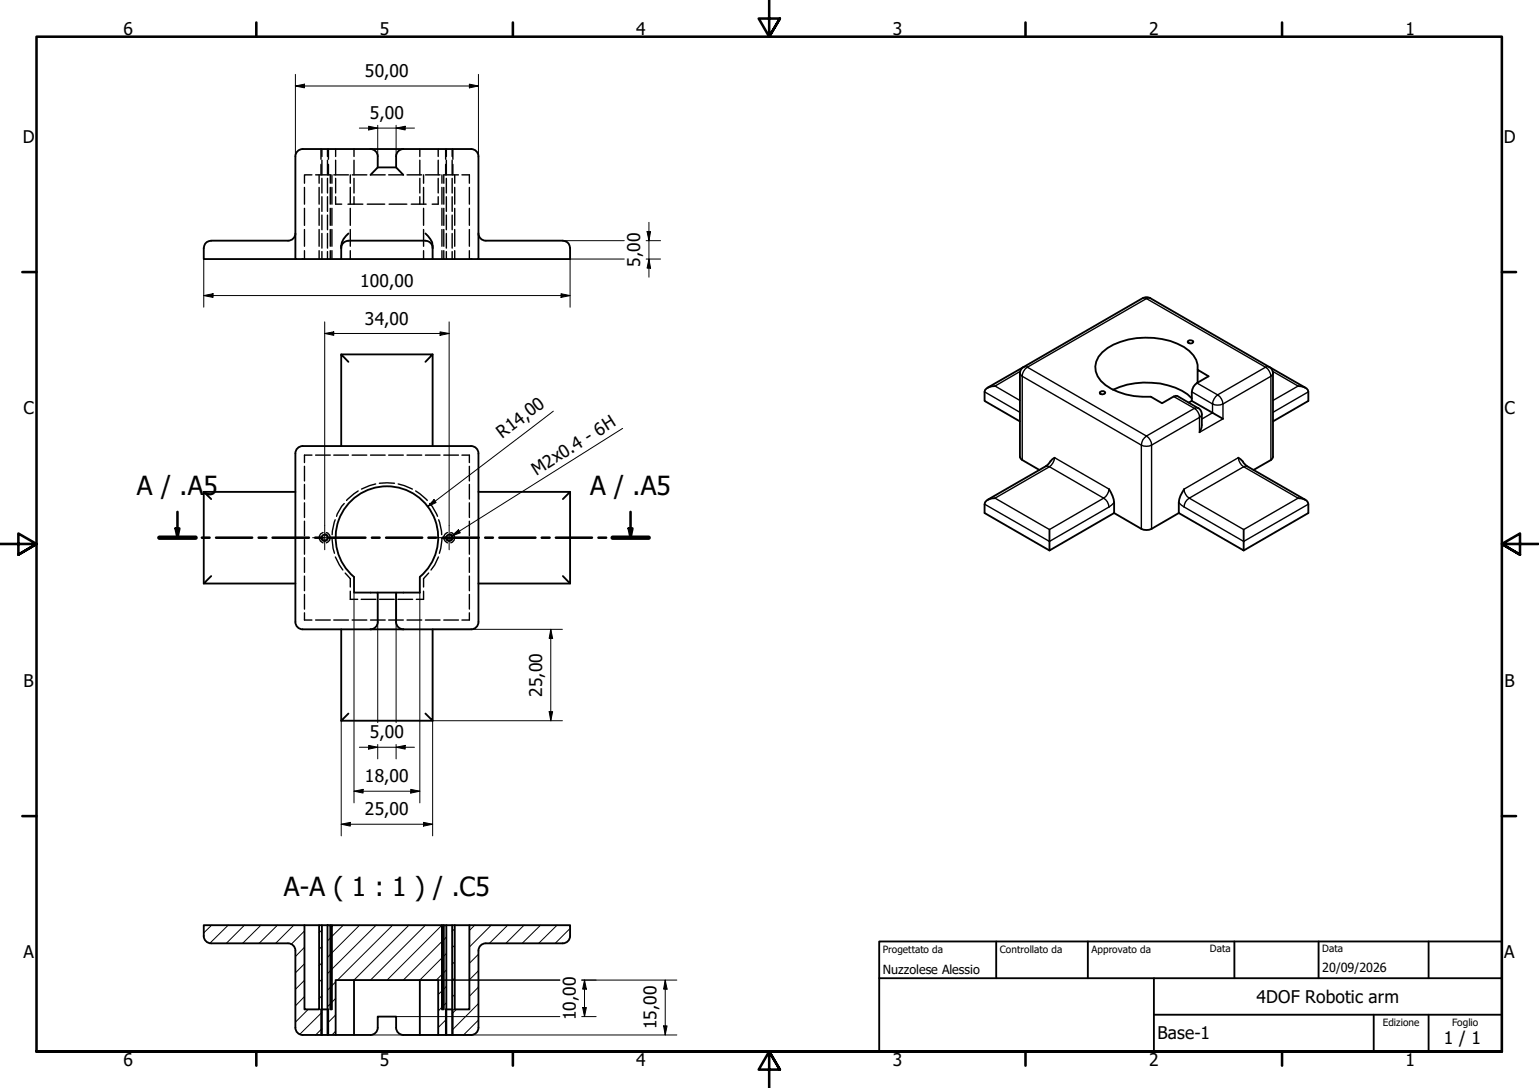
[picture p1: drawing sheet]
<svg xmlns="http://www.w3.org/2000/svg" width="420mm" height="297mm" viewBox="0 0 420 297" stroke-linecap="round" stroke-linejoin="round" font-family="sans-serif">
<!-- layer: Tratteggio (ISO) -->
<g fill="none" stroke="#000" stroke-width=".27">
<path d="M57.8 252.6l-2.2 2.1M62.3 252.6l-5 4.9M66.7 252.6l-4.9 4.9M71.2 252.6l-5 4.9M75.8 252.6l-5.1 4.9M80.2 252.6l-5 4.9M83.1 258.6l-2.5 2.6M83.1 254.2l-3.6 3.6M87.9 258.4l-.8 .7M87.9 253.9l-.8 .7M90.2 256.1l-.8 .7M93.7 252.6l-3.1 3"/>
<path d="M98.2 252.6l-7.6 7.5M102.7 252.6l-12.1 12M107.2 252.6l-15.1 15M111.6 252.6l-15 15M116.1 252.6l-14.9 15M120.6 257l-10.5 10.6M120.6 252.6l-14.9 15M121.9 255.8l-.7 .8M124.1 258l-.7 .7M124.1 253.5l-.7 .8M129.6 252.6l-1.5 1.4M134.1 252.6l-6 6"/>
<path d="M138.6 252.6l-5 4.9M143.1 252.6l-5 4.9M147.6 252.6l-5 4.9M152.1 252.6l-5 4.9M155.6 253.5l-4 4M83.1 272.1l-2.5 2.5M83.1 267.6l-2.5 2.5M83.1 263.1l-2.5 2.5M84.1 275.6l-3.5 3.5M87.9 276.4l-6 6M87.9 271.9l-.8 .7M87.9 267.4l-.8 .7"/>
<path d="M87.9 262.9l-.8 .7M90.2 260.6l-.8 .8M90.2 274.1l-.8 .7M90.2 269.6l-.8 .7M90.2 265.1l-.8 .7M91.6 277.1l-2.2 2.2M91.6 268.1l-1 1M91.6 272.6l-1 1M120.6 275l-1 1M120.6 270.6l-1 .9M120.6 266.1l-1.5 1.5M120.6 261.5l-6 6.1"/>
<path d="M121.9 278.3l-2.3 2.2M121.9 273.8l-.7 .7M121.9 269.3l-.7 .8M121.9 264.8l-.7 .7M121.9 260.3l-.7 .7M124.1 271.5l-.7 .7M124.1 262.6l-.7 .7M124.1 267l-.7 .8M124.6 275.6l-1.2 1.1M130.6 265l-2.5 2.5M130.6 278.5l-4 4.1M130.6 274l-7.2 7.2"/>
<path d="M130.6 269.5l-2.5 2.5M130.6 260.5l-2.5 2.5M87.9 280.8l-1.7 1.8M91.6 281.5l-1 1.1"/>
</g>
<!-- layer: Nascosta (ISO) -->
<g fill="none" stroke="#000" stroke-width=".38">
<path d="M83.1 51.2v4.5M83.1 56.9v4.6M85.2 47.7h-2.1v2.3M86.2 47.7h4v2.3M87.1 47.7v2.3M87.1 51.2v4.5M87.1 56.9v4.6M87.6 40.7v2.8M87.6 44.9v2.8M87.9 40.7v2M87.9 43.7v4M87.9 48.7v4"/>
<path d="M87.9 53.7v4M87.9 58.7v4M89.4 40.7v2M89.4 43.7v4M89.4 48.7v4M89.4 53.7v4M89.4 58.7v4M89.7 40.7v2.8M89.7 44.9v2.8M90.2 51.2v4.5M90.2 56.9v4.6M90.6 47.7v2.3"/>
<path d="M90.6 51.2v4.5M90.6 56.9v4.6M91.1 47.7h4M91.6 53.7v2h1.7M91.6 40.7v2M91.6 43.7v4M91.6 48.7v4M95 55.7h4.1M95.6 47.7v2.3M95.6 51.2v4.5M95.6 56.9v4.6M96.1 47.7h4"/>
<path d="M96.6 40.7v2M96.6 43.7v4M96.6 48.7v4M96.6 53.7v2M100.3 55.7h4.7M101.2 47.7h4M106.1 47.7h4M106.2 55.7h4.9M111.1 47.7h4M114.6 53.7v2h-2.3M114.6 40.7v2M114.6 43.7v4"/>
<path d="M114.6 48.7v4M114.6 55.7h1.7M115.6 47.7v2.3M115.6 51.2v4.5M115.6 56.9v4.6M116.1 47.7h4M119.6 53.7v2h-1.6M119.6 40.7v2M119.6 43.7v4M119.6 48.7v4M120.6 47.7v2.3M120.6 51.2v4.5"/>
<path d="M120.6 56.9v4.6M121.2 51.2v4.5M121.2 56.9v4.6M121.7 40.7v2.8M121.7 44.9v2.8M121.9 40.7v2M121.9 43.7v4M121.9 48.7v4M121.9 53.7v4M121.9 58.7v4M123.4 40.7v2M123.4 43.7v4"/>
<path d="M123.4 48.7v4M123.4 53.7v4M123.4 58.7v4M123.6 40.7v2.8M123.6 44.9v2.8M124.1 47.7v2.3M124.1 51.2v4.5M124.1 56.9v4.6M125.2 47.7h-4v2.3M126.1 47.7h2v2.3M128.1 51.2v4.5M128.1 56.9v4.6"/>
<path d="M83.1 62.7v4.5M83.1 68.4v2.3M87.1 62.7v4.5M87.1 68.4v2.3M87.9 63.7v4M87.9 68.7v2M89.4 63.7v4M89.4 68.7v2M90.2 62.7v4.5M90.2 68.4v2.3M90.6 62.7v4.5M90.6 68.4v2.3"/>
<path d="M95.6 62.7v4.5M95.6 68.4v2.3M115.6 62.7v4.5M115.6 68.4v2.3M120.6 62.7v4.5M120.6 68.4v2.3M121.2 62.7v4.5M121.2 68.4v2.3M121.9 63.7v4M121.9 68.7v2M123.4 63.7v4M123.4 68.7v2"/>
<path d="M124.1 62.7v4.5M124.1 68.4v2.3M128.1 62.7v4.5M128.1 68.4v2.3M83.1 127.3v4M83.1 132.3v4M83.1 137.3v4M85.2 124.3h-2.1v2M86.2 124.3h4M91.1 124.3h4M94 137.5l-.7 .7-1.4 2.8M96.1 124.3h4"/>
<path d="M97.8 134l-3.2 2.6M101.2 124.3h4M102.6 132.1l-1.7 .5-2.2 .9M103.6 131.9h4.1M106.1 124.3h4M108.7 132.1l1.7 .5 2.2 .9M111.1 124.3h4M113.5 134l3.1 2.6M116.1 124.3h4M117.3 137.5l.7 .7 1.4 2.8M121.2 124.3h4M126.1 124.3h2v2"/>
<path d="M128.1 127.3v4M128.1 132.3v4M128.1 137.3v4M83.1 142.3v4M83.1 147.3v4M83.1 152.3v4M83.1 157.3v4M88.2 145.4a1.45 1.45 0 0 0-1.1 1.4 1.45 1.45 0 0 0 1.1 1.4M89.1 145.4a1.44 1.44 0 0 1 1.1 1.4 1.44 1.44 0 0 1-1.1 1.4M90.7 147l.2 2.7 .4 1.4M91.5 141.9l-.8 3.1v1M91.6 152.1l2 3.5"/>
<path d="M94.2 156.4l1.4 1.6v2.3M117 156.4l-1.4 1.6v2.3M119.7 152.1l-1 2.1-1 1.4M119.8 141.9l.7 3.1 .1 1M120.6 147l-.3 2.7-.3 1.4M122.2 145.4a1.45 1.45 0 0 0-1.1 1.4 1.45 1.45 0 0 0 1.1 1.4M123.1 145.4a1.44 1.44 0 0 1 1 1.4 1.44 1.44 0 0 1-1 1.4M128.1 142.3v4M128.1 147.3v4M128.1 152.3v4M128.1 157.3v4M83.1 162.3v4"/>
<path d="M83.1 167.3v2h2.1M86.2 169.3h4M91.1 169.3h4M95.6 161.4v2.2h2.1M96.1 169.3h4M98.6 163.6h4M101.2 169.3h4M103.6 163.6h4M106.1 169.3h4M108.6 163.6h4M111.1 169.3h4M115.6 161.4v2.2h-1.9"/>
<path d="M116.1 169.3h4M121.2 169.3h4M128.1 162.3v4M128.1 167.3v2h-2"/>
</g>
<!-- layer: Visibile (ISO) -->
<g fill="none" stroke="#000" stroke-width=".51">
<path d="M80.6 42.7v28h50v-28M82.6 40.7h46.1M82.6 40.7a2 2 0 0 0-2 2M101.1 40.7a2 2 0 0 1 2 2M103.1 42.7v3l-1.9 2M103.1 45.7h5M108.1 42.7v3l2 2M110.1 40.7a2 2 0 0 0-2 2M128.6 40.7a2 2 0 0 1 2 2M80.6 63.7a2 2 0 0 1-2 2h-20.9a2 2 0 0 0-2.1 2v3h25M93.2 67.7a2 2 0 0 1 1.9-2h21a2 2 0 0 1 2 2M95.1 63.7a5.1 5.1 0 0 0-1.9 3.5v3.5"/>
<path d="M116.1 63.7a5.1 5.1 0 0 1 2 3.5v3.5M130.6 63.7a2 2 0 0 0 2 2M132.7 65.7h21a2 2 0 0 1 1.9 2v3h-25M93.2 96.8h24.9l-2 2M95.1 98.8l-1.9-2v25M118.1 96.8v25M312 81.4l-42.4 24.4M312 81.4l.8-.3 1.2 .3 32.5 18.8M324.4 93.1l1-.2 .4 .2v.4a1 1 0 0 1-1.6-.1zM271.7 105.4a3.6 3.6 0 0 0-2.8 1.1l-.1 3 9.6 5.5M278.4 101.9v22.9l.7 .8 4.7 2.7M279.4 100.2l-.8 .9-.2 .8"/>
<path d="M300.4 107l.9-.2 .5 .5a.91 .91 0 0 1-1.6-.1zM303.8 106.4a21.7 21.7 0 0 1 20.4 1.2l1.2 1.2M324.5 109.9l.9-.4 8.5 4.8M327 104.4v-3.4l2.9 1.7-3.1 1.9a3.2 3.2 0 0 0-1.4 2.4v2.5M327 101a5.7 5.7 0 0 0-2.3-5.2 20.6 20.6 0 0 0-18.8-2.5 10.2 10.2 0 0 0-6.6 5.4 5.6 5.6 0 0 0 2.5 6.4 19.2 19.2 0 0 0 12.4 3.2l3 1.8 3.2-1.8 1-.2 5.7 3.3M327.1 111.4l.6 .5 .4 1.2M328.1 113.1a6.5 6.5 0 0 1-.6 4.9M346.5 100.2l9.9 5.6M346.5 100.2l.7 .6 .3 1.1M347.5 101.9v22.9l-.5 .8-4.8 2.7M354.4 105.4a2.66 2.66 0 0 1 2.8 1.6v2.5l-9.7 5.5M55.6 134.3h25"/>
<path d="M57.7 136.3l-2.1-2v25M82.6 121.8h46.1M82.6 121.8a2 2 0 0 0-2 2v46a2 2 0 0 0 2 2M128.6 121.8a2 2 0 0 1 2 2v46a2 2 0 0 1-2 2M130.6 134.3h25l-1.9 2M155.6 134.3v25l-1.9-2M271.7 136a2.74 2.74 0 0 0-2.9 1.7v2.4l17.7 10.2M287.9 125l-2.4 2.3-15.9 9.1M302.8 133.5a8.9 8.9 0 0 1 1.4 6.6l-17.7 10.2v-5.7M323.3 133.5a8.4 8.4 0 0 0-1.5 6.6l17.7 10.2v-5.7M338.1 125l2.4 2.3 15.9 9.1M354.4 136a2.61 2.61 0 0 1 2.8 1.7v2.4l-17.7 10.2"/>
<path d="M57.7 157.3l-2.1 2h25M96.6 157.5a14 14 0 0 1-1.2-20.3 14 14 0 0 1 20.4 0 14 14 0 0 1-1.2 20.3M96.6 157.5v4.3h6.5v8a2 2 0 0 1-2 2M114.6 157.5v4.3h-6.5v8a2 2 0 0 0 2 2M130.6 159.3h25M304.2 140.1l7.4 4.3a3.2 3.2 0 0 0 2.8 0l7.4-4.3M82.6 171.8h46.1M93.2 171.8v25M103.1 161.8h5M118.1 171.8v25l-2-2M95.1 194.8l-1.9 2h24.9M55.6 255.6v-3h27.5v23h4v-23h.8v30"/>
<path d="M55.6 255.5a2 2 0 0 0 2 2M57.7 257.5h20.9a2 2 0 0 1 2 2v21.1a2 2 0 0 0 2 2M83.1 252.6h4M87.9 252.6h1.5M89.4 252.6h.8v23h.4v-23h30v23h.6v-23h.7v30h-2.3v-15h-28v15h-2.2zM90.2 252.6h.4M120.6 252.6h.6M121.9 252.6h1.5M124.1 252.6h4M132.6 257.5a2 2 0 0 0-2 2.1v21a2 2 0 0 1-2 2M132.7 257.5h21M155.6 255.6v-3h-27.5v23h-4v-23h-.7v30h5.3"/>
<path d="M155.6 255.5a2 2 0 0 1-2 2M87.6 275.6h2.1M96.6 267.6v15h-5M114.6 267.6v15h5M121.7 275.6h1.9M82.6 282.6h6.8M96.6 282.6h4.5a2 2 0 0 0 2-2v-3.1h5v3.1a2 2 0 0 0 2 2M110.1 282.6h4.5M121.9 282.6h1.5"/>
<circle cx="88.6" cy="146.8" r=".79"/>
<circle cx="122.7" cy="146.8" r=".79"/>
</g>
<!-- layer: Visibile sottile (ISO) -->
<g fill="none" stroke="#000" stroke-width=".38">
<path d="M312 81.4h2M268.8 107l9.6 5.6M278.5 101.4l-6.8 4 6.7 3.9M279.5 100.2l.4-.1 .6 .2M280.5 100.3a3 3 0 0 0-1.4 2.4l-.7-.8M280.5 100.3l32.5-18.8 32.5 18.8-13.1 7.5-5.6-3.2M280.5 100.3l32.5 18.7M312.5 119.5l.5-.5a3 3 0 0 1 1.4 2.5 3.2 3.2 0 0 1-2.8 0l.4-1.4zM320.4 108.3l5.7 3.2-13.1 7.5M325.4 107l5.6 3.3M327.1 111.4l-.5-.1-.5 .2a3 3 0 0 1 1.4 2.5l.6-.9M331 110.3v2.4l-2.9 1.7"/>
<path d="M331.9 108.3l.5-.5a3.3 3.3 0 0 1 1.5 2.5 3.4 3.4 0 0 1-2.9 0l.2-.7zM346.5 100.2l-.4-.1-.6 .2a3.3 3.3 0 0 1 1.5 2.4l.5-.8M347.5 101.4l6.9 4-6.9 3.9M357.2 107l-9.7 5.6M268.8 137.7l17.7 10.1 16.3-9.4M271.7 136l14.8-8.6 14.8 8.6-14.8 8.6zM279.1 125.6v-22.9l32.5 18.8v22.9M285.5 127.3l1 .1a3.5 3.5 0 0 0 1.4-2.4l14.9 8.5a3.3 3.3 0 0 1-1.5 2.5M301.3 136a3.1 3.1 0 0 1 1.5 2.4M304.2 137.2l-1.4 1.2M321.8 137.2l1.5 1.2M324.7 136l14.8-8.6 14.9 8.6-14.9 8.6z"/>
<path d="M339.5 127.4a3.3 3.3 0 0 1-1.4-2.4l-14.8 8.5a3 3 0 0 0 1.4 2.5 2.81 2.81 0 0 0-1.4 2.4M340.5 127.3l-1 .1M347 125.6v-22.9l-13.1 7.6v4l-6.4 3.7v-4l-13.1 7.5v22.9M357.2 137.7l-17.7 10.1-16.2-9.4M88.8 145.8a.98 .98 0 0 1 .8 1.1 .98 .98 0 0 1-1.2 .8 .98 .98 0 0 1-.8-1.1M122.8 145.8a.98 .98 0 0 1 .8 1.1 .98 .98 0 0 1-1.1 .8 .98 .98 0 0 1-.8-1.1M87.6 275.6v7M89.7 275.6v7M121.7 275.6v7M123.6 275.6v7"/>
</g>
<!-- layer: Linea di sezione (ISO) -->
<g fill="none" stroke="#000" stroke-width=".7">
<path d="M48.5 139.7v7.1M172.1 139.7v7.1M43.5 146.8h9.9M47.9 144.3h1.1l-.5 2.5zM55.1 146.8h2.1M59 146.8h9.8M70.6 146.8h2.1M74.4 146.8h9.9M86 146.8h2.1M89.9 146.8h9.9M101.5 146.8h2.1M105.4 146.8h9.9"/>
<path d="M117 146.8h2.1M120.8 146.8h9.9M132.5 146.8h2.1M136.3 146.8h9.9M147.9 146.8h2.2M151.8 146.8h9.8M163.4 146.8h2.1M167.3 146.8h9.8M171.6 144.3h1.1l-.6 2.5z"/>
</g>
<path d="M43.5 146.8h9.9M167.3 146.8h9.8" fill="none" stroke="#000" stroke-width="1.2"/>
<path d="M47.9 144.3h1.1l-.5 2.5zM171.6 144.3h1.1l-.6 2.5z" fill="#000"/>
<!-- layer: Bordo (ISO) -->
<g fill="none" stroke="#000" stroke-width=".7">
<path d="M70 6.1v3.9M140 6.1v3.9M210 0v10l-2.9-4.9h5.8l-2.9 4.9 2.9-4.9M280 6.1v3.9M350 6.1v3.9M6.1 74.3h3.9M410 74.3h3.9M0 148.5h10l-5-2.8v5.7l5-2.9-5 2.9M420 148.5h-10l5-2.8v5.7l-5-2.9 5 2.9M6.1 222.8h3.9M410 222.8h3.9M10 287.1v-277.1h400v277.1h-400h400"/>
<path d="M70 287.1v3.8M140 287.1v3.8M212.9 292l-2.9-4.9 2.9 4.9h-5.8l2.9-4.9v9.9M280 287.1v3.8M350 287.1v3.8"/>
</g>
<!-- layer: Titolo (ISO) -->
<path d="M240 257h170v30.1h-170zM272 257v10.1M297 257v10.1M337 257v10.1M360 257v10.1M390 257v10.1M240 267.1h170M315 277h95M315 267.1v20M375 277v10.1M390 277v10.1" fill="none" stroke="#000" stroke-width=".51"/>
<!-- layer: Quota (ISO) -->
<g fill="none" stroke="#000" stroke-width=".27">
<path d="M80.6 23.5l2.5-.5v1zM80.6 23.5h50M80.6 20.3v22.4M98.1 35h15.1M100.6 34.5l2.5 .5-2.5 .5zM103.1 34.2v8.5M108.1 35l2.5-.5v1zM108.1 34.2v8.5M128.1 23l2.5 .5-2.5 .5zM130.6 20.3v22.4M55.6 70.7v13.2M153.7 65.7h16.7"/>
<path d="M170.4 70.7h-14.8v13.2M176.4 70.7h3.9M176.4 65.7h3.9M176.7 63.2h.9l-.4 2.5zM177.2 70.7l.4 2.5h-.9zM177.2 60.7v15M55.6 80.7l2.6-.5v1zM55.6 80.7h100M88.6 91l2.5-.4v1zM88.6 91h34M88.6 87.9v55.6M120.1 90.6l2.5 .4-2.5 .6z"/>
<path d="M122.6 87.9v55.6M153.2 80.2l2.4 .5-2.4 .5zM151.1 112.3l-34.3 26M118.5 136.4l.6 .8-2.3 1.1zM96.6 161.8v57.4M103.1 169.8v27.5M108.1 161.8v35.5M114.6 161.8v57.4M118.1 171.8h35.4M150.4 171.8l.5 2.5h-1zM150.4 171.8v25M93.2 196.8v31.4"/>
<path d="M149.9 194.3h1l-.5 2.5zM153.5 196.8h-35.4v31.4M96.6 216l2.5-.5v1zM96.6 216h18M98.1 204h15.1M100.6 203.5l2.5 .5-2.5 .5zM103.1 203.2v4M108.1 204l2.5-.5v1zM108.1 203.2v4M112.1 215.5l2.5 .5-2.5 .5zM93.2 225l2.4-.5v1zM93.2 225h24.9"/>
<path d="M115.6 224.5l2.5 .5-2.5 .5zM108.1 277.5h44.7M119.6 267.6h33.2M158.8 267.6h26M158.8 277.5h4M159.1 275.1h1l-.5 2.4zM159.6 267.6l.5 2.5h-1zM159.6 267.6v9.9M181.6 267.6l.5 2.5h-.9zM181.6 267.6v15M101.2 282.6h83.6M181.2 280.1h.9l-.5 2.5z"/>
</g>
<g fill="#000">
<path d="M80.6 23.5l2.5-.5v1zM100.6 34.5l2.5 .5-2.5 .5zM108.1 35l2.5-.5v1zM128.1 23l2.5 .5-2.5 .5zM176.7 63.2h.9l-.4 2.5zM177.2 70.7l.4 2.5h-.9zM55.6 80.7l2.6-.5v1zM88.6 91l2.5-.4v1zM120.1 90.6l2.5 .4-2.5 .6zM153.2 80.2l2.4 .5-2.4 .5zM118.5 136.4l.6 .8-2.3 1.1zM150.4 171.8l.5 2.5h-1z"/>
<path d="M149.9 194.3h1l-.5 2.5zM96.6 216l2.5-.5v1zM100.6 203.5l2.5 .5-2.5 .5zM108.1 204l2.5-.5v1zM112.1 215.5l2.5 .5-2.5 .5zM93.2 225l2.4-.5v1zM115.6 224.5l2.5 .5-2.5 .5zM159.1 275.1h1l-.5 2.4zM159.6 267.6l.5 2.5h-1zM181.6 267.6l.5 2.5h-.9zM181.2 280.1h.9l-.5 2.5z"/>
</g>
<!-- layer: Simbolo (ISO) -->
<path d="M170 117l-46.7 29.4M123.3 146.4l1.9-1.8 .5 .9z" fill="none" stroke="#000" stroke-width=".27"/>
<path d="M123.3 146.4l1.9-1.8 .5 .9z" fill="#000"/>
<!-- layer: Centro (ISO) -->
<path d="M85.3 146.8h6.6M88.6 143.5v6.6M119.4 146.8h6.5M122.6 143.5v6.6" fill="none" stroke="#000" stroke-width=".27"/>
<g font-size="7.2">
<text x="37.4" y="135.1">A / .A5</text>
<text x="161.2" y="135.1">A / .A5</text>
<text x="77.5" y="244.6">A-A ( 1 : 1 ) / .C5</text>
</g>
<g font-size="4.8">
<text x="33.7" y="9.6">6</text>
<text x="103.7" y="9.6">5</text>
<text x="173.7" y="9.6">4</text>
<text x="243.7" y="9.6">3</text>
<text x="313.7" y="9.6">2</text>
<text x="383.7" y="9.6">1</text>
<text x="99.6" y="21.1">50,00</text>
<text x="101" y="32.6">5,00</text>
<text x="6.2" y="38.9">D</text>
<text x="410.5" y="38.9">D</text>
<text x="174.8" y="72.9" transform="rotate(-90 174.8 72.9)">5,00</text>
<text x="98.4" y="78.3">100,00</text>
<text x="99.6" y="88.7">34,00</text>
<text x="6.4" y="113.1">C</text>
<text x="410.7" y="113.1">C</text>
<text x="137.1" y="119.9" transform="rotate(-37 137.1 119.9)">R14,00</text>
<text x="146.4" y="129.9" transform="rotate(-32 146.4 129.9)">M2x0.4 - 6H</text>
<text x="6.4" y="187.4">B</text>
<text x="148" y="190.3" transform="rotate(-90 148 190.3)">25,00</text>
<text x="410.7" y="187.4">B</text>
<text x="101" y="201.6">5,00</text>
<text x="99.6" y="213.6">18,00</text>
<text x="99.6" y="222.6">25,00</text>
<text x="6.4" y="261.7">A</text>
<text x="410.7" y="261.7">A</text>
<text x="343" y="273.9">4DOF Robotic arm</text>
<text x="157.2" y="278.6" transform="rotate(-90 157.2 278.6)">10,00</text>
<text x="179.3" y="281" transform="rotate(-90 179.3 281)">15,00</text>
<text x="316" y="283.8">Base-1</text>
<text x="394.2" y="285">1 / 1</text>
<text x="33.7" y="290.9">6</text>
<text x="103.7" y="290.9">5</text>
<text x="173.7" y="290.9">4</text>
<text x="243.7" y="290.9">3</text>
<text x="313.7" y="290.9">2</text>
<text x="383.7" y="290.9">1</text>
</g>
<g font-size="3.4">
<text x="241" y="266">Nuzzolese Alessio</text>
<text x="361" y="265.5">20/09/2026</text>
</g>
<g font-size="2.7">
<text x="241" y="260.1">Progettato da</text>
<text x="273" y="260.1">Controllato da</text>
<text x="298" y="260.1">Approvato da</text>
<text x="330.3" y="260">Data</text>
<text x="361" y="260">Data</text>
<text x="377.5" y="280.1">Edizione</text>
<text x="396.4" y="280.1">Foglio</text>
</g>
</svg>
